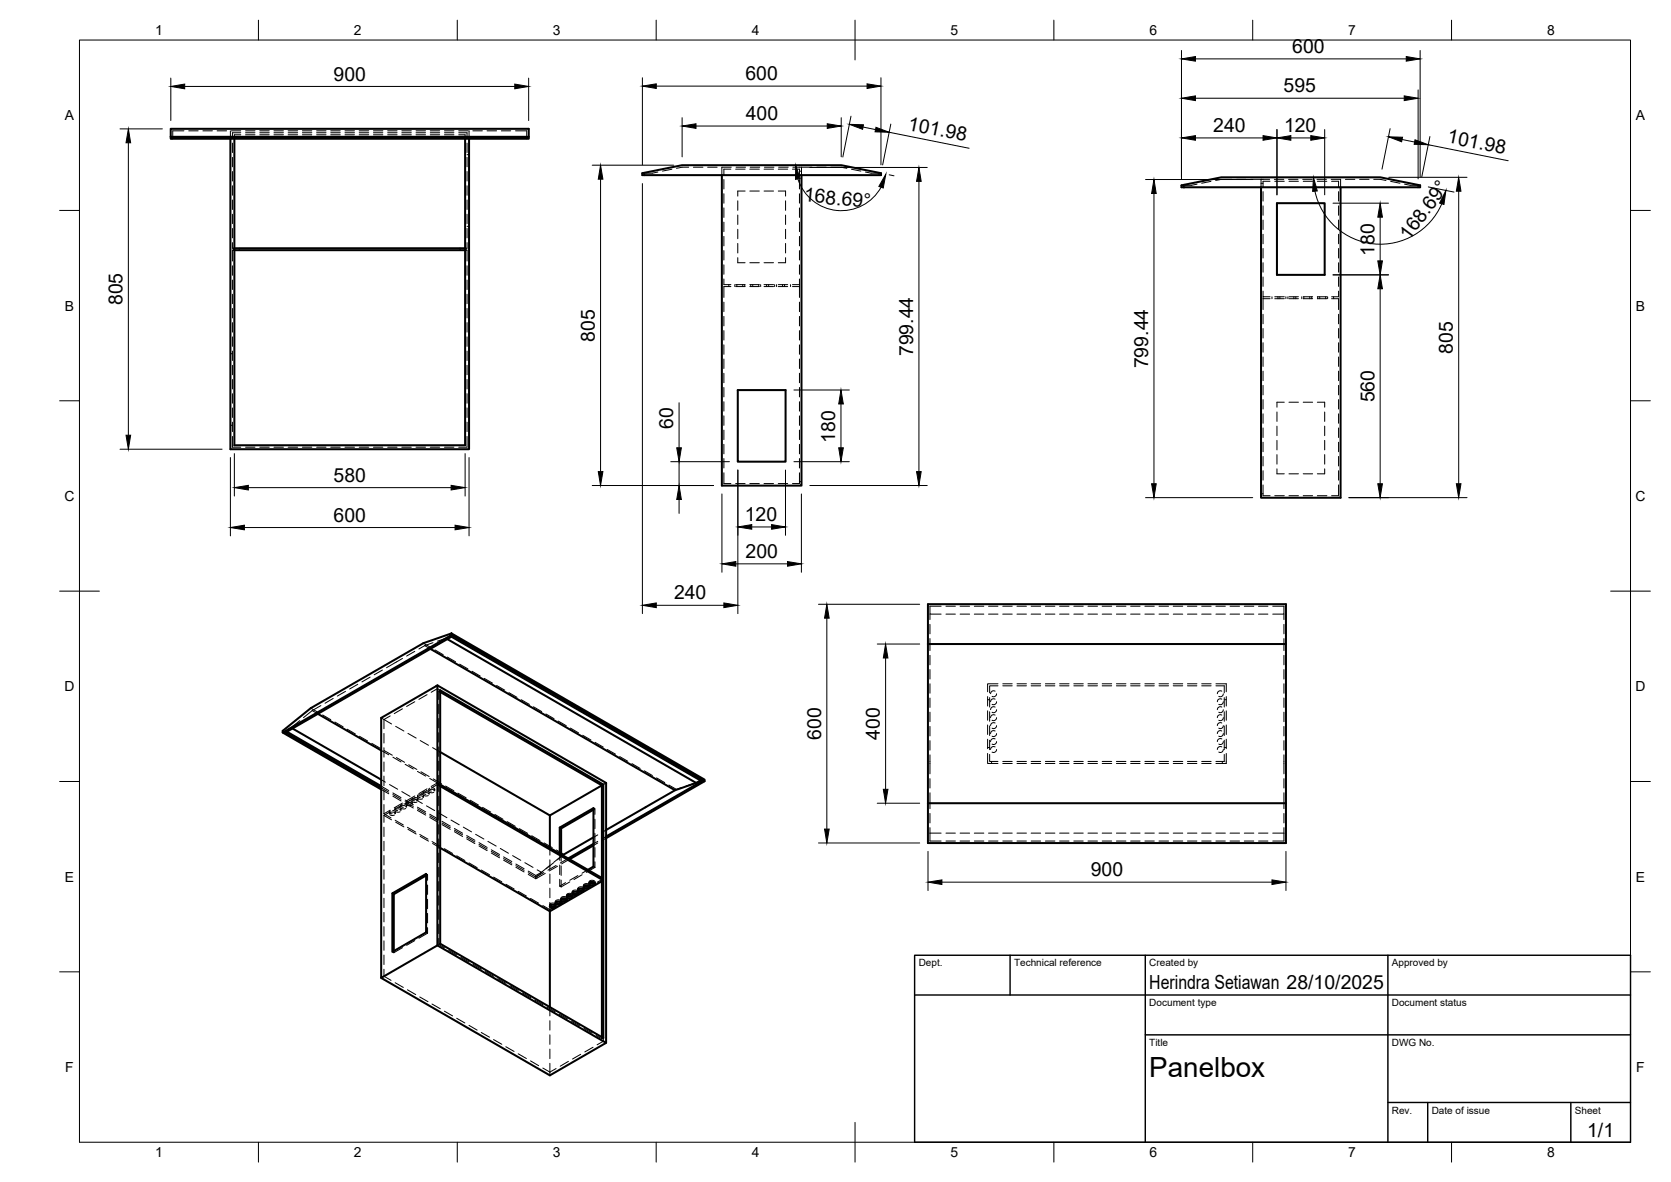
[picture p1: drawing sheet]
<svg xmlns="http://www.w3.org/2000/svg" width="420mm" height="297mm" viewBox="0 0 420 297" stroke-linecap="round" stroke-linejoin="round" font-family="sans-serif">
<!-- layer: Hidden -->
<g fill="none" stroke="#000" stroke-width=".25">
<path d="M46.2 32.9h-2.8v2h-.5M47.5 32.9h2.3M51 32.9h2.4M54.6 32.9h2.4M57.9 32.9v2M58.2 32.9h2.3M58.4 36v2.3M58.4 39.5v2.4M60.5 33.4h-2.1v1.4M60.5 33.9h-1.6v1M61.7 32.9h2.4M61.7 33.4h2.4"/>
<path d="M61.7 33.9h2.4M65.3 32.9h2.4M65.3 33.4h2.4M65.3 33.9h2.4M68.9 32.9h2.4M68.9 33.4h2.4M68.9 33.9h2.4M72.5 32.9h2.3M72.5 33.4h2.3M72.5 33.9h2.3M76 32.9h2.4M76 33.4h2.4"/>
<path d="M76 33.9h2.4M79.6 32.9h2.4M79.6 33.4h2.4M79.6 33.9h2.4M83.2 32.9h2.4M83.2 33.4h2.4M83.2 33.9h2.4M86.7 32.9h2.4M86.7 33.4h2.4M86.7 33.9h2.4M90.3 32.9h2.4M90.3 33.4h2.4"/>
<path d="M90.3 33.9h2.4M93.9 32.9h2.4M93.9 33.4h2.4M93.9 33.9h2.4M97.5 32.9h2.3M97.5 33.4h2.3M97.5 33.9h2.3M101 32.9h2.4M101 33.4h2.4M101 33.9h2.4M104.6 32.9h2.4M104.6 33.4h2.4"/>
<path d="M104.6 33.9h2.4M108.2 32.9h2.4M108.2 33.4h2.4M108.2 33.9h2.4M111.8 32.9h2.3M111.8 33.4h2.3M111.8 33.9h2.3M115.3 32.9h2.4M115.3 33.4h2.1v1.4M115.3 33.9h1.6v1M117.4 36v2.3M117.4 39.5v2.4"/>
<path d="M117.4 38.9h.5M117.9 32.9v2M118.9 32.9h2.4M122.5 32.9h2.4M126 32.9h2.4M129.6 32.9h2.8v2M58.4 43.1v2.4M58.4 46.7v2.4M58.4 50.3v2.3M58.4 53.8v2.4M58.4 57.4v2.4M117.4 56.9h.5"/>
<path d="M117.4 43.1v2.4M117.4 46.7v2.4M117.4 50.3v2.3M117.4 53.8v2.4M117.4 57.4v2.4M165.4 43.2l-1.4 .3h-2v.5M168.9 42.5l-2.3 .5M173.2 42h-1.7l-1.4 .3M174.3 42h2.4M177.9 42h2.4M182 45.1v2.4M182 48.7v2.4"/>
<path d="M182 52.2v2.4M182 55.8v2.4M182 59.4v2.4M183.8 42.5h-1.8v1.4M183.9 42h-2.4v2M185 42.5h2.3M185.1 42h2.4M185.5 50.5v2.4M185.5 54v2.4M185.5 57.6v2.4M187.3 48h-1.8v1.3M188.5 48h2.4"/>
<path d="M188.5 42.5h2.4M188.6 42h2.4M192.1 48h2.4M192.1 42.5h2.4M192.2 42h2.4M195.7 48h1.8v1.3M195.7 42.5h2.4M195.8 42h2.4M197.5 50.5v2.4M197.5 54v2.4M197.5 57.6v2.4M199.3 42.5h1.7v1.4"/>
<path d="M199.4 42h4.7M201 45.1v2.4M201 48.7v2.4M201 52.2v2.4M201 55.8v2.4M201 59.4v2.4M201 43h.5M201.5 42v2M205.3 42h2.4M208.9 42h2.6l1.4 .3M214.1 42.5l2.4 .5M217.6 43.2l1.4 .3h2v.5"/>
<path d="M301 46.3l-1.4 .3h-2v.5M304.5 45.6l-2.3 .4M309.7 45.1h-2.6l-1.4 .2M310.9 45.1h2.4M314.5 45.1h4.7M317.1 45.1h.1M317.1 45.1v2M317.1 46.1h.5M317.6 48.2v2.3M317.6 51.7v2.4M317.6 55.3v2.4M317.6 58.9v2.4"/>
<path d="M319.3 45.6h-1.7v1.4M320.4 45.1h2.4M320.5 45.6h2.4M324 45.1h2.4M324.1 45.6h2.4M327.6 45.1h2.3M327.7 45.6h2.4M331.1 45.1h2.4M331.2 45.6h2.4M334.7 45.1h2.4M334.8 45.6h1.8v1.4M336.6 48.2v2.3"/>
<path d="M336.6 51.7v2.4M336.6 55.3v2.4M336.6 58.9v2.4M337.1 45.1v2M338.3 45.1h2.4M341.9 45.1h2.3M345.4 45.1h1.7l1.4 .2M349.7 45.6l2.3 .4M353.2 46.3l1.4 .3h2v.5M58.4 61v1.4h.5M58.4 66.8v2.4M58.4 70.4v2.4"/>
<path d="M58.4 73.9v2.4M58.4 77.5v2.4M58.7 62.4v.5M58.9 62.9h-.5v2.7M60.2 62.4v.5M115.7 62.4v.5M116.9 62.9h.5v2.7M117.2 62.4v.5M117.4 61v1.4h-.5M117.4 66.8v2.4M117.4 70.4v2.4M117.4 73.9v2.4"/>
<path d="M117.4 77.5v2.4M182 63v2.3M182 66.6v2.3M182 70.1v1.4h1.8M182 75.9v2.4M182 79.5v2.4M183.3 71.5v.5M183.8 72h-1.8v2.7M184.8 71.5v.5M185 72h2.3M185 71.5h2.3M185.3 71.5v.5"/>
<path d="M185.5 64.8v1.2h1.8M185.5 61.2v2.4M186.8 71.5v.5M187.3 71.5v.5M188.5 72h2.4M188.5 66h2.4M188.5 71.5h2.4M188.8 71.5v.5M189.3 71.5v.5M190.8 71.5v.5M191.3 71.5v.5M192.1 72h2.4"/>
<path d="M192.1 66h2.4M192.1 71.5h2.4M192.8 71.5v.5M193.3 71.5v.5M194.8 71.5v.5M195.3 71.5v.5M195.7 72h2.4M195.7 71.5h2.4M196.8 71.5v.5M197.3 71.5v.5M197.5 64.8v1.2h-1.8M197.5 61.2v2.4"/>
<path d="M198.8 71.5v.5M199.3 72h1.7M199.3 71.5h1.7M201 70.1v1.9M201 63v2.3M201 66.6v2.3M201 72v2.7M201 75.9v2.4M201 79.5v2.4M317.6 73.2v1.4h1.7M317.6 62.4v2.4M317.6 66v2.4"/>
<path d="M317.6 69.6v2.4M317.6 74.6v3.2M317.6 79v2.4M317.6 75.1h1.7M319.8 74.6v.5M320.5 74.6h2.4M320.5 75.1h2.4M321.3 74.6v.5M321.8 74.6v.5M323.3 74.6v.5M323.8 74.6v.5M324.1 74.6h2.4"/>
<path d="M324.1 75.1h2.4M325.3 74.6v.5M325.8 74.6v.5M327.3 74.6v.5M327.7 74.6h2.4M327.7 75.1h2.4M327.8 74.6v.5M329.3 74.6v.5M329.8 74.6v.5M331.2 74.6h2.4M331.2 75.1h2.4M331.3 74.6v.5"/>
<path d="M331.8 74.6v.5M333.3 74.6v.5M333.8 74.6v.5M334.8 75.1h1.8v2.7M335.3 74.6v.5M336.6 73.2v1.4h-1.8M336.6 62.4v2.4M336.6 66v2.4M336.6 69.6v2.4M336.6 79v2.4M57.9 88.9h.5M58.4 81.1v2.4"/>
<path d="M58.4 84.7v2.3M58.4 88.2v2.4M58.4 91.8v2.4M58.4 95.4v2.4M58.4 98.9v2.4M117.4 81.1v2.4M117.4 84.7v2.3M117.4 88.2v2.4M117.4 91.8v2.4M117.4 95.4v2.4M117.4 98.9v2.4M182 83.1v2.4"/>
<path d="M182 86.7v2.3M182 90.2v2.4M182 93.8v2.4M182 97.4v2.3M201 83.1v2.4M201 86.7v2.3M201 90.2v2.4M201 93.8v2.4M201 97.4v2.3M317.6 82.6v2.3M317.6 86.1v2.4M317.6 89.7v2.4"/>
<path d="M317.6 93.3v2.4M317.6 96.8v2.4M336.6 82.6v2.3M336.6 86.1v2.4M336.6 89.7v2.4M336.6 93.3v2.4M336.6 96.8v2.4M57.9 106.9h.5M58.4 102.5v2.4M58.4 106.1v2.4M58.4 109.7v2.7h2.1M61.7 112.4h2.4"/>
<path d="M65.3 112.4h2.4M68.9 112.4h2.4M72.5 112.4h2.3M76 112.4h2.4M79.6 112.4h2.4M83.2 112.4h2.4M86.7 112.4h2.4M90.3 112.4h2.4M93.9 112.4h2.4M97.5 112.4h2.3M101 112.4h2.4M104.6 112.4h2.4"/>
<path d="M108.2 112.4h2.4M111.8 112.4h2.3M117.4 102.5v2.4M117.4 106.1v2.4M117.4 109.7v2.7h-2.1M182 118.8v2.7h1.8M182 101v2.3M182 104.5v2.4M182 108.1v2.4M182 111.7v2.4M182 115.2v2.4M201 101v2.3"/>
<path d="M201 104.5v2.4M201 108.1v2.4M201 111.7v2.4M201 115.2v2.4M201 118.8v2.7h-1.7M317.6 100.4v2.4M317.6 104v2.4M317.6 107.6v2.3M317.6 111.1v2.4M317.6 114.7v2.4M317.6 118.3v2.4M321.1 103.5v2.4"/>
<path d="M321.1 107.1v2.4M321.1 110.7v2.4M321.1 114.2v2.4M321.1 117.8v1.3h1.8M322.9 101.1h-1.8v1.2M324.1 101.1h2.4M324.1 119.1h2.4M327.7 101.1h2.4M327.7 119.1h2.4M331.2 101.1h1.9v1.2M333.1 103.5v2.4M333.1 107.1v2.4"/>
<path d="M333.1 110.7v2.4M333.1 114.2v2.4M333.1 117.8v1.3h-1.9M336.6 100.4v2.4M336.6 104v2.4M336.6 107.6v2.3M336.6 111.1v2.4M336.6 114.7v2.4M336.6 118.3v2.4M185 121.5h2.3M188.5 121.5h2.4M192.1 121.5h2.4"/>
<path d="M195.7 121.5h2.4M201 121h.5M317.1 124.1h.5M317.6 121.9v2.7h1.7M320.5 124.6h2.4M324.1 124.6h2.4M327.7 124.6h2.4M331.2 124.6h2.4M336.6 121.9v2.7h-1.8M113.5 159.6v.4M233.8 154.3v1.4M233.8 156.9v2.4"/>
<path d="M236.6 152.3h-2.8v2h2.8M237.8 152.3h2.4M237.8 154.3h2.4M241.4 152.3h2.4M241.4 154.3h2.4M245 152.3h2.4M245 154.3h2.4M248.6 152.3h2.3M248.6 154.3h2.3M252.1 152.3h2.4M252.1 154.3h2.4M255.7 152.3h2.4"/>
<path d="M255.7 154.3h2.4M259.3 152.3h2.4M259.3 154.3h2.4M262.8 152.3h2.4M262.8 154.3h2.4M266.4 152.3h2.4M266.4 154.3h2.4M270 152.3h2.4M270 154.3h2.4M273.6 152.3h2.3M273.6 154.3h2.3M277.1 152.3h2.4"/>
<path d="M277.1 154.3h2.4M280.7 152.3h2.4M280.7 154.3h2.4M284.3 152.3h2.4M284.3 154.3h2.4M287.9 152.3h2.3M287.9 154.3h2.3M291.4 152.3h2.4M291.4 154.3h2.4M295 152.3h2.4M295 154.3h2.4M298.6 152.3h2.3"/>
<path d="M298.6 154.3h2.3M302.2 152.3h2.3M302.2 154.3h2.3M305.7 152.3h2.4M305.7 154.3h2.4M309.3 152.3h2.4M309.3 154.3h2.4M312.9 152.3h2.4M312.9 154.3h2.4M316.4 152.3h2.4M316.4 154.3h2.4M320 152.3h2.8v2h-2.8"/>
<path d="M322.8 154.3v1.4M322.8 156.9v2.4M78.1 178l2 1.1M78.5 178.6l-2.2 1.7M78.5 178.6l1.4 .8M80.7 177.3l-2.2 1.3M81.1 179.7l2.1 1.2M83.8 175.5l-2.1 1.2M86.9 173.7l-2.1 1.2M90 172l-2.1 1.2M93.1 170.2l-2.1 1.2M96.2 168.4l-2.1 1.2"/>
<path d="M98.1 179.9l-1.6 .9 1.9 1.1M101.2 165.5l-4 2.3M101.2 178.1l-2.1 1.2M104.3 163.7l-2.1 1.2M104.3 176.3l-2.1 1.2M106.4 161.6l2 1.1M106.8 162.2l-1.5 .9M106.8 162.2l1.4 .9M107.4 174.6l-2.1 1.2M108.9 161.5l-2.1 .7M109.4 163.3l2 1.2M110 172.2h.1"/>
<path d="M110.3 173.7l.4-.2-.7-.4-1.6 .9M110.3 173.7l.4 .2M110.3 173.7v2.1M110.3 177v2.4M112.5 160.6l-.4-.2-2.1 .7M112.5 165.1l2.1 1.2M115.6 166.9l2 1.2M118.7 168.7l2 1.2M121.8 170.5l2 1.2M124.9 172.3l2 1.1M128 174.1l2 1.1M131 175.8l2.1 1.2"/>
<path d="M134.1 177.6l2.1 1.2M137.2 179.4l2.1 1.2M233.8 160.5v3M233.8 164.7v2.4M233.8 168.3v2.4M233.8 171.8v2.4M233.8 175.4v2.4M233.8 179v2.4M248.3 175.1v2.3M248.3 178.6v2.4M248.3 175.8h.5M248.8 175.3v2.4"/>
<path d="M248.8 178.9v2.4M250.2 177.7a.76 .76 0 0 0-1.1 .6M250.2 175.7h-.1a.74 .74 0 0 0-1 .6M250.2 179.7h-.1a.74 .74 0 0 0-1 .6M250.2 173.7a.76 .76 0 0 0-1.1 .6M250.6 178.4a.75 .75 0 0 1-1.2 .6M250.6 176.3a.75 .75 0 0 1-1.2 .7M250.6 174.4a.75 .75 0 0 1-1.2 .6M250.9 171.8h-2.6v2M250.9 172.3h-2.1v1.8M252.1 171.8h2.4M252.1 172.3h2.4"/>
<path d="M255.7 171.8h2.4M255.7 172.3h2.4M259.3 171.8h2.4M259.3 172.3h2.4M262.8 171.8h2.4M262.8 172.3h2.4M266.4 171.8h2.4M266.4 172.3h2.4M270 171.8h2.4M270 172.3h2.4M273.6 171.8h2.3M273.6 172.3h2.3"/>
<path d="M277.1 171.8h2.4M277.1 172.3h2.4M280.7 171.8h2.4M280.7 172.3h2.4M284.3 171.8h2.4M284.3 172.3h2.4M287.9 171.8h2.3M287.9 172.3h2.3M291.4 171.8h2.4M291.4 172.3h2.4M295 171.8h2.4M295 172.3h2.4"/>
<path d="M298.6 171.8h2.3M298.6 172.3h2.3M302.2 171.8h2.3M302.2 172.3h2.3M305.7 171.8h2.6v2M305.7 172.3h2.1v1.8M307.2 175.7h-.1a.74 .74 0 0 0-1 .6M307.2 177.7a.75 .75 0 0 0-1.1 .6M307.2 173.7a.75 .75 0 0 0-1.1 .6M307.2 179.7h-.1a.74 .74 0 0 0-1 .6M307.6 176.3a.77 .77 0 0 1-1.1 .7M307.6 178.4a.75 .75 0 0 1-1.1 .6"/>
<path d="M307.6 174.4a.75 .75 0 0 1-1.1 .6M307.8 175.8h.5M307.8 175.3v2.4M307.8 178.9v2.4M308.3 175.1v2.3M308.3 178.6v2.4M322.8 160.5v3M322.8 164.7v2.4M322.8 168.3v2.4M322.8 171.8v2.4M322.8 175.4v2.4M322.8 179v2.4"/>
<path d="M71.1 183.7l.7 .4v-.4l.3 .2M75.4 181.1l-2.2 1.8 .4 .2M84.2 181.4l2.1 1.2M87.3 183.2l2 1.2M90.4 185l2 1.2M93.5 186.8l2 1.2M95.8 198.4l1.9 1.1M95.8 198l1.9 1.1M95.8 197.6l1.9 1.1M95.8 195.9l1.1 .7M95.8 188.6l1.9 1.1M95.8 180.4l.7 .4v2.3"/>
<path d="M96.5 184.3v2.4M96.5 187.9v2.4M96.5 191.5v2.4M96.5 195v2.4M96.5 198.6v2.4M96.6 188.6l2 1.2M97.9 197.2l2.1 1.1M98.8 199.7l2 1.2M98.8 199.3l2 1.2M98.8 190.3l2 1.2M99.5 182.5l2.1 1.2M99.7 190.4l2 1.2"/>
<path d="M101 198.9l2.1 1.2M101.9 192.1l2 1.2M102.6 184.3l2 1.2M102.8 192.2l2 1.2M105 193.9l2 1.1M105.2 199.7a.44 .44 0 0 0-.1 .6 .44 .44 0 0 0 .6 .1M105.7 186.1l2 1.2M105.8 199.6l.4 .1a.34 .34 0 0 1 .3 .3 .34 .34 0 0 1-.2 .3M105.9 194l2 1.1M106.4 199.2v.4M106.5 199.8l.5 .2 .7-.1M106.6 199.3l.5-.1 .7 .2"/>
<path d="M106.6 198.9a.45 .45 0 0 0-.1 .6 .45 .45 0 0 0 .6 .1M107.2 198.8h.4a.34 .34 0 0 1 .3 .3 .34 .34 0 0 1-.2 .4M107.4 198.7l-2.1 1.1M107.4 198.2l-2.1 1.2M107.8 198.4v.4M107.9 199l.6 .2 .6-.1M107.9 199.2v.4M108 198.5l.7-.1 .5 .2M108 198.1a.43 .43 0 0 0-.1 .6 .43 .43 0 0 0 .6 .1M108.1 195.6l1.9 1.2M108.6 198h.4a.33 .33 0 0 1 .3 .3 .33 .33 0 0 1-.2 .4M108.8 187.9l1.9 1.1"/>
<path d="M108.9 195.7l2.1 1.2M109.3 198.4v.4M110 196.8l-1.6 .8M110 196.8l.3 .1M110.3 196.9v.5l-.3-.2-1.6 .9M110.3 196.9l.4 .3M110.3 180.6v2.3M110.3 184.1v2.4M110.3 187.7v2.4M110.3 191.3v2.3M110.3 194.8v2.1M110.7 197.6l-.4-.2v1.5"/>
<path d="M112 197.5l2.1 1.2M115.1 199.3l2.1 1.2M140.3 181.2l2.1 1.2M143.4 183l2.1 1.2M146.5 184.8l2.1 1.2M149.6 186.5l2.1 1.3M152.4 196.8l-.7 .4M152.7 188.3l2.1 1.2M155.8 190.1l2.1 1.2M158.9 191.9l2.1 1.2M162 193.7l2 1.2M165.1 195.5l2 1.2"/>
<path d="M168.2 197.3l1.9 1.1M171.4 197.9l-1.7 .7M174.8 196.8l-2.3 .7M176.1 196.1l.4-.2v.4M177.2 195.9l-1.3 .5M233.8 182.5v2.4M233.8 186.1v2.4M233.8 189.7v4.8M233.8 195.7v2.3M233.8 199.2v4M248.3 189.3v2.6h2.6M248.3 182.2v2.4"/>
<path d="M248.3 185.8v2.4M248.3 187.9h.5M248.8 189.6v1.8h2.1M248.8 182.4v2.4M248.8 186v2.4M249.3 191.4v.5M250.2 185.7h-.1a.76 .76 0 0 0-1 .7M250.2 183.7h-.1a.74 .74 0 0 0-1 .6M250.2 187.7h-.1a.76 .76 0 0 0-1 .6M250.2 181.7h-.1a.76 .76 0 0 0-1 .6M250.6 186.4a.74 .74 0 0 1-1.2 .6M250.6 184.3a.75 .75 0 0 1-1.2 .7"/>
<path d="M250.6 180.3a.75 .75 0 0 1-1.2 .7M250.6 188.3a.75 .75 0 0 1-1.2 .7M250.6 182.4a.74 .74 0 0 1-1.2 .6M252.1 191.9h2.4M252.1 191.4h2.4M255.7 191.9h2.4M255.7 191.4h2.4M259.3 191.9h2.4M259.3 191.4h2.4M262.8 191.9h2.4M262.8 191.4h2.4M266.4 191.9h2.4"/>
<path d="M266.4 191.4h2.4M270 191.9h2.4M270 191.4h2.4M273.6 191.9h2.3M273.6 191.4h2.3M277.1 191.9h2.4M277.1 191.4h2.4M280.7 191.9h2.4M280.7 191.4h2.4M284.3 191.9h2.4M284.3 191.4h2.4M287.9 191.9h2.3"/>
<path d="M287.9 191.4h2.3M291.4 191.9h2.4M291.4 191.4h2.4M295 191.9h2.4M295 191.4h2.4M298.6 191.9h2.3M298.6 191.4h2.3M302.2 191.9h2.3M302.2 191.4h2.3M307.2 185.7h-.1a.76 .76 0 0 0-1 .7M307.2 183.7h-.1a.74 .74 0 0 0-1 .6M307.2 181.7h-.1a.76 .76 0 0 0-1 .6"/>
<path d="M307.2 187.7h-.1a.76 .76 0 0 0-1 .6M307.3 191.4v.5M307.6 186.4a.75 .75 0 0 1-1.1 .6M307.6 184.3a.77 .77 0 0 1-1.1 .7M307.6 182.4a.75 .75 0 0 1-1.1 .6M307.6 180.3a.77 .77 0 0 1-1.1 .7M307.6 188.3a.77 .77 0 0 1-1.1 .7M307.8 187.9h.5M307.8 182.4v2.4M307.8 186v2.4M307.8 189.6v1.8h-2.1M308.3 182.2v2.4"/>
<path d="M308.3 185.8v2.4M308.3 189.3v2.6h-2.6M322.8 182.5v2.4M322.8 186.1v2.4M322.8 189.7v4.8M322.8 195.7v2.3M322.8 199.2v4M96.5 202.2v2.3M96.5 204.9v1.8M96.5 207.9v2.3M96.5 211.4v2.4M96.5 215v2.4"/>
<path d="M96.5 218.6v2.3M96.5 204.5l1.8 1M96.5 204.9l1.9 1.1M97.9 204.1v.4M98 204.7l.6 .2 .6-.1M98.1 204l-1.6 .9M98.1 203.6l-1.6 .9M98.1 204.2l.7-.1 .5 .2M98.1 203.8a.44 .44 0 0 0-.1 .6 .44 .44 0 0 0 .6 .1M98.7 203.7l.4 .1a.33 .33 0 0 1 .3 .2 .33 .33 0 0 1-.2 .4M98.8 200.1l2 1.2M99.3 203.3v.4"/>
<path d="M99.4 206.1l2 1.2M99.4 203.9l.6 .2 .6-.1M99.4 204.1v.4M99.5 206.6l2.1 1.2M99.5 203.4l.7-.2 .5 .3M99.5 203a.44 .44 0 0 0-.1 .6 .44 .44 0 0 0 .6 .1M100.2 202.8l.3 .1a.34 .34 0 0 1 .3 .3 .34 .34 0 0 1-.2 .4M100.7 202.5v.4M100.8 203.3v.4M100.8 203.1l.5 .2 .7-.1M101 202.6l.6-.2 .6 .3M101 202.1l-.1 .1a.44 .44 0 0 0 0 .5 .44 .44 0 0 0 .5 .2"/>
<path d="M101.2 202.2l-2.1 1.2M101.2 201.8l-2.1 1.2M101.6 202l.2 .1a.37 .37 0 0 1 .4 .2 .37 .37 0 0 1-.2 .5M101.9 201.9l2 1.2M101.9 201.5l2 1.2M101.9 201l2 1.2M102.2 201.6v.5M102.2 202.5v.4M102.3 202.3l.5 .2 .6-.1M102.4 201.7l.6-.1 .6 .3M102.4 201.3a.42 .42 0 0 0-.2 .6 .42 .42 0 0 0 .6 .2M102.4 207.9l2.1 1.2"/>
<path d="M102.6 208.4l2 1.2M103 201.2l.2 .1a.37 .37 0 0 1 .4 .2 .37 .37 0 0 1-.2 .5M103.6 200.8v.4M103.7 201.5l.4 .2 .7-.2M103.7 201.6v.5M103.8 200.9l.5-.1 .7 .2M103.8 200.5l-.1 .1a.44 .44 0 0 0 0 .5 .44 .44 0 0 0 .5 .2M104.1 200.7l2.1 1.2M104.3 200.4l-2.1 1.2M104.3 200l-2.1 1.2M104.4 200.4h.2a.37 .37 0 0 1 .4 .3 .37 .37 0 0 1-.1 .4M105 203.7l2 1.1"/>
<path d="M105 203.2l2 1.2M105 202.8l2 1.2M105 200v.4M105.1 200.6l.6 .3 .6-.2M105.1 200.8v.4M105.2 200.1l.7-.1 .5 .2M105.5 209.7l2.1 1.2M105.7 210.2l2 1.2M106.5 200v.4M107.1 219.6l.4 .2M107.2 202.5l2.1 1.2M107.5 219.8l-.4 .2"/>
<path d="M107.5 219.8v1.4M108.1 205.4l2 1.2M108.1 205l2 1.2M108.1 204.6l2 1.2M108.6 211.5l2.1 1.2M108.8 212l1.9 1.1M110.3 204.3l2.1 1.2M110.3 200.1v2.4M110.3 203.7v2.3M110.3 207.2v2.4M110.3 210.8v2.4M110.3 214.4v2.4"/>
<path d="M110.3 218v2.4M111.1 207.2l2.1 1.2M111.1 206.8l2.1 1.2M111.1 206.4l2.1 1.2M111.7 213.3l2.1 1.2M113.4 206.1l2.1 1.2M114.3 209l2 1.2M114.3 208.6l2 1.2M114.3 208.2l2 1.2M114.8 215.1l2.1 1.1M116.5 207.9l2.1 1.1M117.3 210.8l2.1 1.2"/>
<path d="M117.3 210.4l2.1 1.2M117.3 210l2.1 1.2M117.9 216.8l2.1 1.2M118.2 201.1l2.1 1.2M119.6 209.7l2.1 1.1M120.4 212.6l2.1 1.2M120.4 212.2l2.1 1.2M120.4 211.8l2.1 1.2M121 218.6l2.1 1.2M121.3 202.9l2.1 1.2M122.7 211.4l2.1 1.2M123.5 214.4l2.1 1.2"/>
<path d="M123.5 214l2.1 1.1M123.5 213.6l2.1 1.1M124.4 204.7l2.1 1.2M125.8 213.2l2 1.2M126.6 216.2l2.1 1.1M126.6 215.8l2.1 1.1M126.6 215.3l2.1 1.2M127.5 206.5l2.1 1.2M128.9 215l2 1.2M129.7 217.9l2.1 1.2M129.7 217.5l2.1 1.2M129.7 217.1l2.1 1.2"/>
<path d="M130.6 208.2l2.1 1.2M132 216.8l2 1.2M132.8 219.3l1.9 1.1M132.8 218.9l1.9 1.1M133.7 210l2.1 1.2M135.1 218.6l1 .6-1.4 .8M136.4 219.1l-1.7 1.3M136.7 219.3l-2 1.1M136.8 211.8l2.1 1.2M137.1 219.5l-2.4 1.3-1.9-1.1M138.3 213.1v1.8M138.3 216.1v2.3"/>
<path d="M138.3 219.7v2.3M138.3 217.4l-2.2 1.8M139.2 216.8l-1.9 1.5M139.8 217.5l-2 1.2M139.9 213.6l1.9 1.1-1.7 1.4M140.2 217.7l-2.1 1.2M140.7 214.5v1.7M140.7 217.4v2.4M141.1 214.7v1.7M141.1 217.6v2.4M141.5 214.9l-2.2 1.8M142.9 215.7l-2 1.2"/>
<path d="M143.2 215.9l-2 1.2M146.4 219.8l-2.1 1.2M147.8 218.6l-1.5 .8M149.2 203.1l.4 .2-.4 .2M149.2 217.8l.4 .2M149.6 218l-2.2 1.2M149.6 203.3v1.4M149.6 205.9v2.3M149.6 209.4v2.4M149.6 213v2.4M149.6 216.6v1.4M150.3 211.4l-1.1 .7"/>
<path d="M150.3 211.8l-1.1 .7M150.3 209.8l-1.1 .6M152.4 210.2l-1.1 .6M152.4 210.6l-1.1 .7M152.4 208.6l-1.1 .6M233.8 208v3.4h2.8M233.8 204.4v2.4M233.8 209.4h2.8M237.8 211.4h2.4M237.8 209.4h2.4M241.4 211.4h2.4M241.4 209.4h2.4"/>
<path d="M245 211.4h2.4M245 209.4h2.4M248.6 211.4h2.3M248.6 209.4h2.3M252.1 211.4h2.4M252.1 209.4h2.4M255.7 211.4h2.4M255.7 209.4h2.4M259.3 211.4h2.4M259.3 209.4h2.4M262.8 211.4h2.4M262.8 209.4h2.4"/>
<path d="M266.4 211.4h2.4M266.4 209.4h2.4M270 211.4h2.4M270 209.4h2.4M273.6 211.4h2.3M273.6 209.4h2.3M277.1 211.4h2.4M277.1 209.4h2.4M280.7 211.4h2.4M280.7 209.4h2.4M284.3 211.4h2.4M284.3 209.4h2.4"/>
<path d="M287.9 211.4h2.3M287.9 209.4h2.3M291.4 211.4h2.4M291.4 209.4h2.4M295 211.4h2.4M295 209.4h2.4M298.6 211.4h2.3M298.6 209.4h2.3M302.2 211.4h2.3M302.2 209.4h2.3M305.7 211.4h2.4M305.7 209.4h2.4"/>
<path d="M309.3 211.4h2.4M309.3 209.4h2.4M312.9 211.4h2.4M312.9 209.4h2.4M316.4 211.4h2.4M316.4 209.4h2.4M320 209.4h2.8M322.8 208v3.4h-2.8M322.8 204.4v2.4M96.5 222.2v2.3M96.5 225.7v2.4M96.5 229.3v2.4"/>
<path d="M96.5 232.9v2.4M96.5 236.4v2.4M98.7 239.2l.3 .2M99 239v.4M101.2 238.2l-2.2 1.2M104.3 236.4l-2.1 1.2M107.1 234.3l.4 .2M107.5 222.4v2.4M107.5 226v2.4M107.5 229.5v2.4M107.5 233.1v1.4M107.5 234.5l-2.2 1.3"/>
<path d="M110.3 235.8v1.6l.4-.2M110.3 221.5v2.4M110.3 225.1v2.4M110.3 228.7v2.4M110.3 232.2v2.4M110.3 237.4l1.5 .8M112.8 238.8l2.1 1.2M124.1 220.4l2.1 1.2M127.2 222.2l2.1 1.2M130.3 224l2.1 1.2M133.4 225.8l2 1.2M134.7 220v.8"/>
<path d="M136.5 227.6l1.8 1 1.5-.9M138.3 223.2v2.4M138.3 226.8v2.2M138.3 227.6a.73 .73 0 0 1 .5-.7 .73 .73 0 0 1 .9 .3l-.1 .4M139.6 226.6v.4M139.7 226.8a.73 .73 0 0 1 .5-.7 .73 .73 0 0 1 .9 .3v.4M139.7 227.4v.4M140.7 222.7l.4 .2M140.7 221v1.7M141.1 225.7v.5M141.1 221.2v1.7M141.1 225.9a.63 .63 0 0 1 .4-.6 .63 .63 0 0 1 .7 .1 .35 .35 0 0 1 .3 .2 .35 .35 0 0 1 0 .3"/>
<path d="M141.1 226.6v.4M142.2 221.8l-1.5 .9M142.5 224.9v.4M142.6 225.1a.71 .71 0 0 1 .5-.7 .71 .71 0 0 1 .8 .3v.4M142.6 225.7v.5M142.9 225.9l-2 1.2M143.3 221.6l-2.2 1.3M143.9 224.1v.4M144 224.3a.63 .63 0 0 1 .3-.7 .63 .63 0 0 1 .7 .1 .35 .35 0 0 1 .3 .6M144 224.9v.4M145.3 223.3v.4M145.3 220l-2 1.2"/>
<path d="M145.4 224.1v.4M145.4 223.5a.66 .66 0 0 1 .4-.7 .66 .66 0 0 1 .8 .2l.2 .2-.1 .3M146 224.1l-2 1.2M146.7 222.5v.4M146.8 222.7a.64 .64 0 0 1 .3-.7 .64 .64 0 0 1 .8 .1 .35 .35 0 0 1 .2 .6M146.8 223.3v.4M148.1 221.6v.5M148.2 221.9a.63 .63 0 0 1 .3-.7 .63 .63 0 0 1 .8 .1 .35 .35 0 0 1 .3 .2 .35 .35 0 0 1-.1 .4M148.2 222.5v.4M149.1 222.3l-2.1 1.2M149.6 221.6v.5M151.3 220.6l.4 .2-1.6 .9"/>
<path d="M151.3 221l.4 .2-.4 .3M96.5 240v2.4M96.5 243.6v1.7l1.8 1.1M99.4 247l2 1.1M102.4 248.7l2.1 1.2M105.5 250.5l2.1 1.2M108.6 252.3l2.1 1.2M111.7 254.1l2.1 1.2M114.8 255.9l2.1 1.2M115.9 240.6l2 1.2M117.9 257.7l2.1 1.2M119 242.4l2.1 1.2"/>
<path d="M121 259.5l2.1 1.2M122.1 244.1l2 1.2M125.2 245.9l2 1.2M128.3 247.7l2 1.2M131.4 249.5l2 1.2M134.5 251.3l2 1.2M137.5 253.1l2.1 1.2M138.3 253.1v2.2M138.3 256.5v2.4M140.6 254.9l2.1 1.2M143.7 256.7l2.1 1.1M146.8 258.4l2.1 1.2"/>
<path d="M124.1 261.2l2.1 1.2M127.2 263l2.1 1.2M130.3 264.8l2.1 1.2M133.4 266.6l2 1.2M136.5 268.4l1.8 1 1.5-.9M138.3 260.1v2.4M138.3 263.6v2.4M138.3 267.2v3M142.9 266.7l-2 1.2M146 265l-2 1.1M149.1 263.2l-2.1 1.2M149.9 260.2l1.4 .9"/>
<path d="M151.3 261.1l.4-.3v.9l-1.6 .9M151.3 260.7v.4"/>
</g>
<!-- layer: Visible -->
<g fill="none" stroke="#000" stroke-width=".51">
<path d="M42.9 34.4h90v.5h-90zM42.9 34.4v-2h90v2M57.9 34.9v78h60v-78M58.9 34.9v77h58v-77M161.5 43.5l10-2h40l10 2v.5h-60zM181.5 44v78h20v-78M297.1 46.6l10-2h40l10 2v.5h-60zM317.1 47.1v78h20v-78M321.1 51.1h12v18h-12zM58.9 62.4h58M58.9 62.9h58M185.5 98h12v18h-12z"/>
<path d="M113.5 159.2l63.7 36.7v.4l-63.7-36.7zM113.5 159.6l-42.4 24.5 24.7 14.3M113.5 159.2l-7.1 2.4-28.3 16.4-7 5.7v.4M79.9 179.4l15.9 9.2M108.2 163.1l61.5 35.5M110 172.2v65.4l-14.2 8.2v-65.4l14.2-8.2 42.4 24.6v65.3l-14.1 8.1-42.5-24.4M110.7 173.9l40.6 23.5v23.2M112.5 160.6l62.5 36.2M233.3 161.8v40.1h90M323.3 161.8h-90v-10h90v60.1h-90v-10M72.1 183.9l23.7 13.7M73.6 183.1l22.2 12.8"/>
<path d="M95.8 198l-24-13.9 41.7-24.1 63 36.3-24.1 13.9M110.7 197.2l40.6 23.4M110.7 197.6l40.6 23.4M110.7 189l27.6 15.9M151.7 197.2v63.6l-41-23.6v-63.7l41 23.7-13.4 7.7M175 196.8l-5.3 1.8-17.3 10M176.1 196.1l-1.1 .7M177.2 196.3l-24.8 14.3M110.7 213.1l27.6 15.9M138.3 204.9v8.2M140.7 214.5v-6.5l8.5-4.9v14.7l-1.4 .8M141.1 208.2v6.5"/>
<path d="M149.2 203.5l-8.1 4.7-.4-.2M149.2 212.1l-6.3 3.6M149.2 212.5l-6 3.4M149.2 210.4l-7.7 4.5M98.7 224.5v14.7l8.4-4.9v-14.7l-8.4 4.9 .3 .2M99 224.7v14.3M107.1 220l-8.1 4.7M110 237.6l42.4 24.5M138.3 229v24.1M138.3 227.6l.7 .2 .7-.2M138.5 227.5l.5-.2a.58 .58 0 0 1 .7 .6l-.7 .3a.58 .58 0 0 1-.7-.5zM139.7 226.7l.7 .3 .7-.3"/>
<path d="M139.9 226.6l.5-.1a.58 .58 0 0 1 .7 .6l-.7 .3a.58 .58 0 0 1-.7-.6zM141.1 225.9l.7 .3 .7-.3M141.3 225.8l.5-.1a.58 .58 0 0 1 .7 .6l-.7 .3a.58 .58 0 0 1-.7-.6zM142.6 225.1l.6 .2 .7-.2M142.7 225l.5-.1a.58 .58 0 0 1 .8 .5l-.8 .3a.58 .58 0 0 1-.7-.5zM144 224.3l.6 .2 .7-.2M144.1 224.2l.5-.1a.58 .58 0 0 1 .8 .5l-.8 .3a.58 .58 0 0 1-.7-.5zM145.4 223.5l.7 .2 .6-.2M145.5 223.4l.6-.1a.58 .58 0 0 1 .7 .5l-.7 .3a.58 .58 0 0 1-.8-.5zM146.8 222.7l.7 .2 .6-.2M146.9 222.6l.6-.2a.58 .58 0 0 1 .7 .6l-.7 .3a.58 .58 0 0 1-.7-.5zM148.2 221.8l.7 .3 .6-.3"/>
<path d="M148.3 221.7l.6-.1a.58 .58 0 0 1 .7 .6l-.7 .3a.58 .58 0 0 1-.8-.6zM151.3 221.5l-13 7.5M151.3 220.6v40.1"/>
</g>
<circle cx="297.6" cy="47.1" r=".25" fill="#000"/>
<!-- layer: BORDER -->
<g fill="none" stroke="#000" stroke-width=".25">
<path d="M20 10.1h390v276.9h-390zM65 5.1v5M115 5.1v5M165 5.1v5M215 5.1v10M265 5.1v5M315 5.1v5M365 5.1v5M15 52.9h5M410 52.9h5M15 100.7h5M410 100.7h5"/>
<path d="M15 148.6h10M405 148.6h10M15 196.4h5M410 196.4h5M15 244.2h5M410 244.2h5M65 287v5M115 287v5M165 287v5M215 282.1v9.9M265 287v5M315 287v5"/>
<path d="M365 287v5"/>
</g>
<!-- layer: TITLEBLOCK -->
<path d="M230 240.1h180v46.9h-180zM230 250h180M254 240.1v9.9M288 240.1v46.9M349 240.1v46.9M288 260.1h122M349 277.1h61M359 277.1v9.9M395 277.1v9.9" fill="none" stroke="#000" stroke-width=".36"/>
<!-- layer: FD_Dimensions -->
<g fill="none" stroke="#000" stroke-width=".25">
<path d="M42.9 19.6v10.7M132.9 19.6v10.7M161.5 19.5v21.9M221.5 19.5v21.9M297.1 12.7v32.3M300.6 14.8h53M357.1 12.7v31.8M30.2 32.4h10.6M32.3 35.9v73.5M46.4 21.7h83M165 21.6h53M171.5 29.6v9.8"/>
<path d="M175 31.7h33M211.5 29.6v9.8M214 29.2l-2.1 10.3M217 31.9l3.1 .7M223.6 33.2l20.1 4.1M224 31.2l-2.1 10.3M300.6 34.7h17M300.6 24.7h52.5M321.1 32.6v16.4M324.6 34.7h5M333.1 32.6v16.4M349.5 32.3l-2 10.2"/>
<path d="M352.6 35.1l3.1 .6M356.6 22.6v22.4M359.1 36.4l20.1 4M359.5 34.3l-2 10.2M148.9 41.5h20.5M151 45v73.5M161.5 46.1v108.1M200.6 45a11.4 11.4 0 0 0 9.8 7.9 11.4 11.4 0 0 0 11.1-5.9M203.6 42.1h29.6M223.6 43.9l1.2 .3M231.1 45.6v72.9M288 45.1h27"/>
<path d="M290.2 48.6v73M330.6 48a16.8 16.8 0 0 0 14.8 13.3 16.8 16.8 0 0 0 17.1-10.1M335.2 51.1h13.9M347 54.6v11M349.2 44.6h19.7M359.1 47l6.5 1.3M366.8 48.1v73.5M335.2 69.1h13.9M347 72.6v49M199.6 98h14M30.2 112.9h25.6M57.9 115v19.7"/>
<path d="M58.9 114v10.7M116.9 114v10.7M117.9 115v19.7M168.7 116h14.7M170.8 101.2v11.3M170.8 116v6M185.5 118.1v36.1M197.5 118.1v16.4M199.6 116h14M211.5 101.5v11M61.4 132.6h53M62.4 122.5h51"/>
<path d="M148.9 122h30.5M170.8 125.5v3.5M181.5 124.1v19.7M189 132.4h5M201.5 124.1v19.7M203.6 122h29.6M288 125.1h27M339.2 125.1h29.7M165 152.1h17M185 141.7h13M205.8 151.9h25.4M207.9 155.3v53.1"/>
<path d="M220.6 161.8h10.6M222.7 165.4v33M205.8 211.8h25.4M220.6 201.9h10.6M233.3 214v9.8M323.3 214v9.8M236.8 221.7h83"/>
</g>
<g fill="#000" stroke="#000" stroke-width=".25">
<path d="M297.1 14.8l3.5-.6v1.2zM353.6 14.2l3.5 .6-3.5 .6zM32.3 32.4l.6 3.5h-1.2zM42.9 21.7l3.5-.6v1.2zM129.4 21.1l3.5 .6-3.5 .6zM161.5 21.6l3.5-.5v1.1zM171.5 31.7l3.5-.6v1.2zM208 31.1l3.5 .6-3.5 .6zM213.6 31.2l3.5 .2-.2 1.1zM218 21.1l3.5 .5-3.5 .6zM220.3 32l3.3 1.2-3.6-.1zM297.1 34.7l3.5-.6v1.1z"/>
<path d="M297.1 24.7l3.5-.6v1.2zM317.6 34.1l3.5 .6-3.5 .5zM321.1 34.7l3.5-.6v1.1zM329.6 34.1l3.5 .6-3.5 .5zM349.1 34.4l3.6 .1-.3 1.1zM353.1 24.1l3.5 .6-3.5 .6zM355.8 35.1l3.3 1.3-3.5-.1zM151 41.5l.6 3.5h-1.2zM200.1 41.5l1.1 3.4-1.2 .2zM222.7 43.8l-.6 3.5-1.1-.5zM231.1 42.1l.5 3.5h-1.1zM290.2 45.1l.5 3.5h-1.1z"/>
<path d="M330.3 44.6l.9 3.4-1.1 .1zM347 51.1l.6 3.5h-1.2zM363.6 47.9l-.5 3.5-1.1-.4zM366.8 44.6l.5 3.5h-1.1zM347 69.1l.6 3.5h-1.2zM346.4 65.6h1.2l-.6 3.5zM31.7 109.4h1.2l-.6 3.5zM150.4 118.5h1.2l-.6 3.5zM170.2 112.5h1.1l-.5 3.5zM210.9 112.5h1.1l-.5 3.5zM211.5 98l.5 3.5h-1.1zM230.5 118.5h1.1l-.5 3.5z"/>
<path d="M57.9 132.6l3.5-.6v1.1zM58.9 122.5l3.5-.5v1.1zM113.4 122l3.5 .5-3.5 .6zM114.4 132l3.5 .6-3.5 .5zM170.8 122l.5 3.5h-1.1zM185.5 132.4l3.5-.6v1.2zM194 131.8l3.5 .6-3.5 .6zM289.6 121.6h1.1l-.5 3.5zM346.4 121.6h1.2l-.6 3.5zM366.2 121.6h1.1l-.5 3.5zM161.5 152.1l3.5-.6v1.2zM182 151.5l3.5 .6-3.5 .6z"/>
<path d="M181.5 141.7l3.5-.6v1.2zM198 141.1l3.5 .6-3.5 .6zM207.9 151.9l.6 3.4h-1.2zM222.7 161.8l.6 3.6h-1.2zM222.1 198.4h1.2l-.6 3.5zM207.3 208.4h1.2l-.6 3.4zM233.3 221.7l3.5-.6v1.2zM319.8 221.1l3.5 .6-3.5 .6z"/>
</g>
<text font-size="7" x="289" y="270.6">Panelbox</text>
<g font-size="4.9">
<text x="324.9" y="13.3">600</text>
<text x="83.9" y="20.3">900</text>
<text x="187.5" y="20.2">600</text>
<text x="322.7" y="23.2">595</text>
<text x="187.5" y="30.2">400</text>
<text x="228.1" y="32.7" transform="rotate(11 228.1 32.7)">101.98</text>
<text x="305.1" y="33.2">240</text>
<text x="322.9" y="33.2">120</text>
<text x="363.7" y="35.8" transform="rotate(11 363.7 35.8)">101.98</text>
<text x="202" y="50.6" transform="rotate(6 202 50.6)">168.69°</text>
<text x="345.6" y="64.3" transform="rotate(-90 345.6 64.3)">180</text>
<text x="354.3" y="60.6" transform="rotate(-54 354.3 60.6)">168.69°</text>
<text x="30.8" y="76.7" transform="rotate(-90 30.8 76.7)">805</text>
<text x="149.5" y="85.9" transform="rotate(-90 149.5 85.9)">805</text>
<text x="229.6" y="89.5" transform="rotate(-90 229.6 89.5)">799.44</text>
<text x="365.3" y="88.9" transform="rotate(-90 365.3 88.9)">805</text>
<text x="288.7" y="92.6" transform="rotate(-90 288.7 92.6)">799.44</text>
<text x="345.6" y="101.1" transform="rotate(-90 345.6 101.1)">560</text>
<text x="169.3" y="107.8" transform="rotate(-90 169.3 107.8)">60</text>
<text x="210" y="111.2" transform="rotate(-90 210 111.2)">180</text>
<text x="83.9" y="121.1">580</text>
<text x="83.9" y="131.1">600</text>
<text x="187.3" y="131">120</text>
<text x="187.5" y="140.2">200</text>
<text x="169.5" y="150.7">240</text>
<text x="206.5" y="185.9" transform="rotate(-90 206.5 185.9)">600</text>
<text x="221.2" y="185.9" transform="rotate(-90 221.2 185.9)">400</text>
<text x="274.3" y="220.2">900</text>
<text x="289" y="248.5">Herindra Setiawan 28/10/2025</text>
<text x="399.1" y="285.7">1/1</text>
</g>
<g font-size="3.5">
<text x="39" y="8.8">1</text>
<text x="89" y="8.8">2</text>
<text x="139" y="8.8">3</text>
<text x="189" y="8.8">4</text>
<text x="239" y="8.8">5</text>
<text x="289" y="8.8">6</text>
<text x="339" y="8.8">7</text>
<text x="389" y="8.8">8</text>
<text x="16.3" y="30.2">A</text>
<text x="411.3" y="30.2">A</text>
<text x="16.3" y="78">B</text>
<text x="411.3" y="78">B</text>
<text x="16.2" y="125.9">C</text>
<text x="411.2" y="125.9">C</text>
<text x="16.2" y="173.7">D</text>
<text x="411.2" y="173.7">D</text>
<text x="16.3" y="221.6">E</text>
<text x="411.3" y="221.6">E</text>
<text x="16.4" y="269.4">F</text>
<text x="411.4" y="269.4">F</text>
<text x="39" y="290.8">1</text>
<text x="89" y="290.8">2</text>
<text x="139" y="290.8">3</text>
<text x="189" y="290.8">4</text>
<text x="239" y="290.8">5</text>
<text x="289" y="290.8">6</text>
<text x="339" y="290.8">7</text>
<text x="389" y="290.8">8</text>
</g>
<g font-size="2.5">
<text x="231" y="242.9">Dept.</text>
<text x="255" y="242.9">Technical reference</text>
<text x="289" y="242.9">Created by</text>
<text x="350" y="242.9">Approved by</text>
<text x="289" y="252.8">Document type</text>
<text x="350" y="252.8">Document status</text>
<text x="289" y="262.9">Title</text>
<text x="350" y="262.9">DWG No.</text>
<text x="350" y="279.9">Rev.</text>
<text x="360" y="279.9">Date of issue</text>
<text x="396" y="279.9">Sheet</text>
</g>
</svg>
